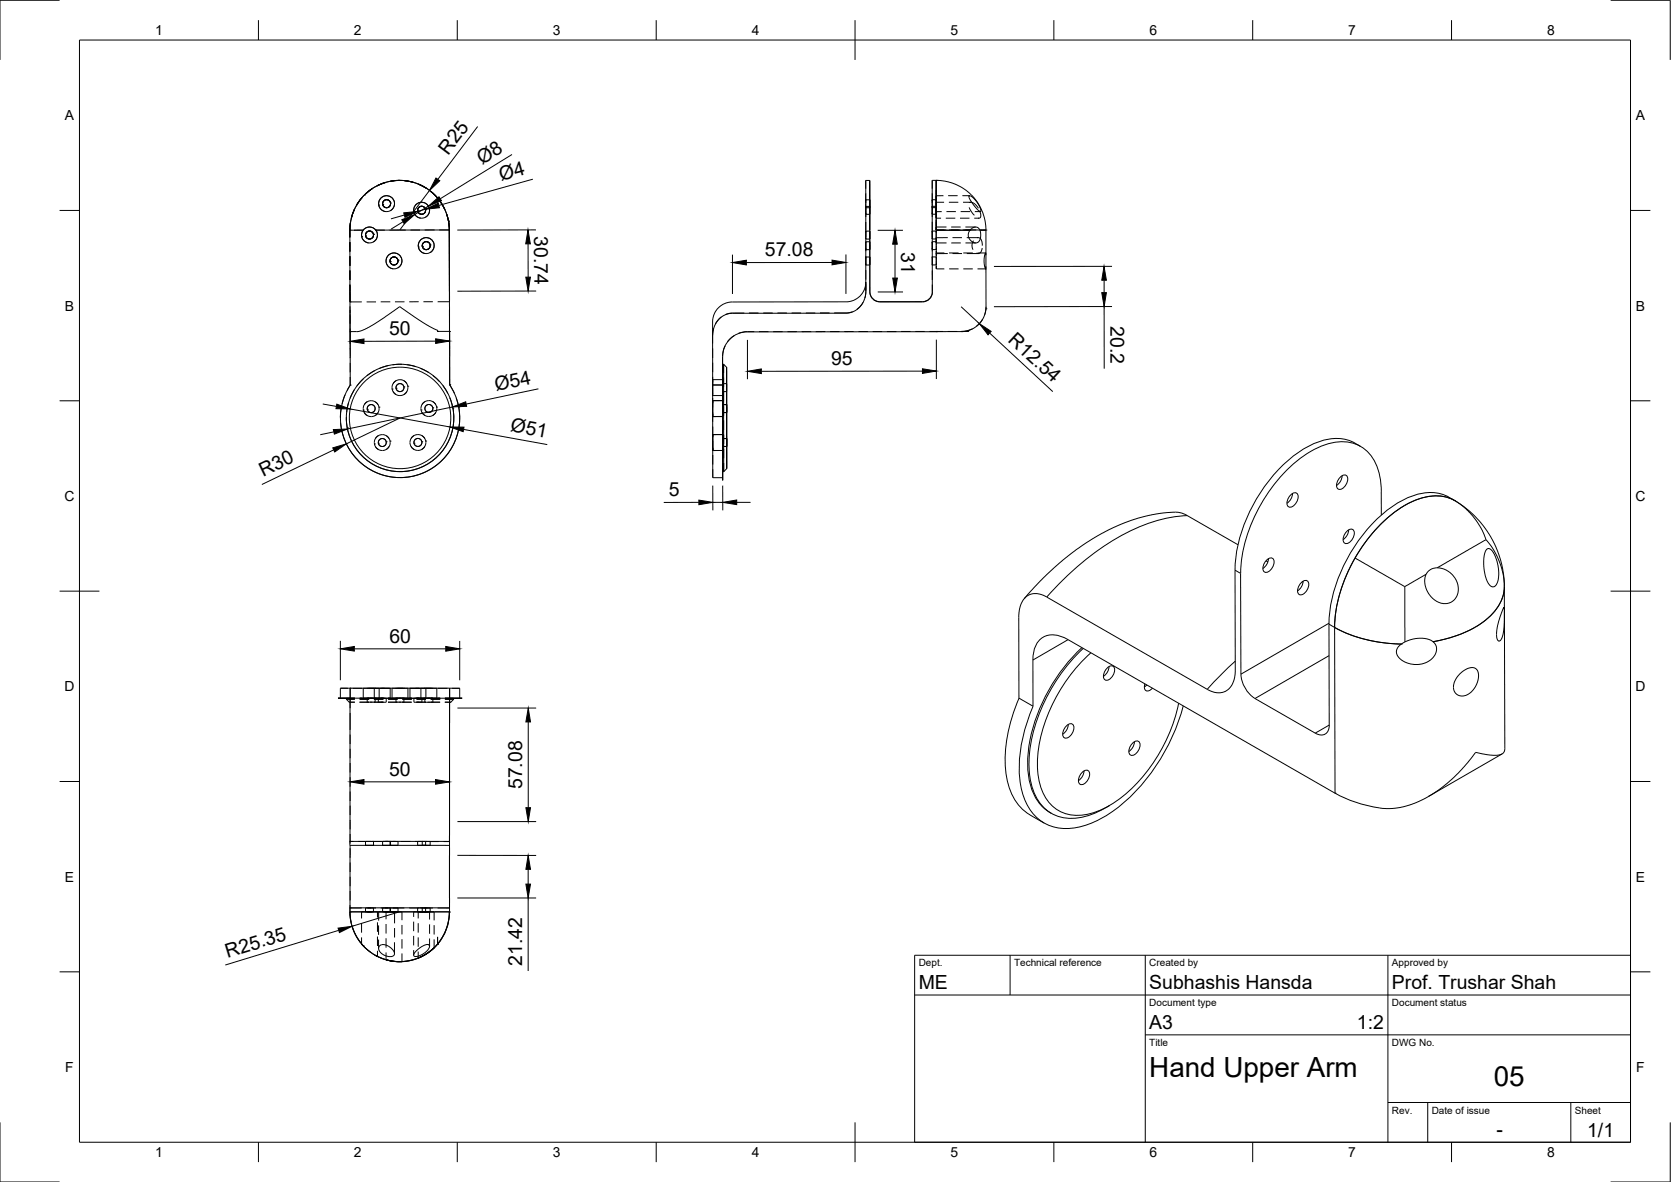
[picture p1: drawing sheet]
<svg xmlns="http://www.w3.org/2000/svg" width="420mm" height="297mm" viewBox="0 0 420 297" stroke-linecap="round" stroke-linejoin="round" font-family="sans-serif">
<!-- layer: Hidden -->
<g fill="none" stroke="#000" stroke-width=".25">
<path d="M88 57.9h.1M88 57.9v1.8M88.1 56l-.1 1.9M89.1 52.6l-.8 2.3M90.9 59.4l.5 1 1.3 .7M90.9 59.4h.1M91 49.6l-1.3 2M91 49.6l-1.3 1.9M91.1 49.6l-1.4 2M91.3 57.8l-2.3 .1M91.6 49h.1M91.9 59.3h.1"/>
<path d="M93.7 47.3l-1.8 1.5 1.8-1.5M93.9 58.9a1 1 0 0 1-.8 1.2 1 1 0 0 1-1.2-.8M93.9 58.9a1 1 0 0 1-.8 1.1 1 1 0 0 1-1.2-.8v.1M93.9 58.9h.1M94.5 57.8h2.3M94.8 46.7l2.2-.8zM94.9 58.7v.7l-.3 .7-.8 .7M94.9 58.7h.1M95.2 51.5l.5 1 1.3 .7M95.2 51.5h.1M96.2 51.4h.1M97.9 57.8h4.1"/>
<path d="M98.2 51a1 1 0 0 1-.8 1.2 1 1 0 0 1-1.2-.8M98.2 51h.1M99.2 50.8a2.04 2.04 0 0 1-1.1 2.2M100.5 45.3l-2.4 .3M103.2 57.8h2.4M104 53.2l.5 1 1.3 .6M104 45.9l-2.3-.5 2.3 .5M104 53.2h.1M105 53h.1M105.2 46.3l2.1 1.1M107 52.7a1 1 0 0 1-.8 1.1 1 1 0 0 1-1.2-.8M107 52.7h.1"/>
<path d="M108 52.5l-.1 1.1-.4 .6-.6 .4M108 52.5h.1M108.2 48l1.7 1.7M108.2 48.1l1.7 1.6zM109.3 57.8h-2.5M110.4 57.8h2.6M110.7 50.6l1.2 2.1M112.3 53.8l.5 1.8-.5-1.8M217.7 50.6v-.4v2v-.3h1M217.7 45.3v2.1M217.7 48.6v2.4M217.7 52.2h1"/>
<path d="M217.7 50.2h1M217.7 52.2v-.3v2v-.4M217.7 58.4v-.3v2v-.4M217.7 52.2v2.4M217.7 55.8v3.7M217.7 53.9h1M218.7 58.1h-1M234.4 50.5v-.3v2v-.4h1v.4v-1M234.4 58.4v-.3v2v-.4M234.4 52.2v-.4v2v-.3M234.4 45.3v2.1M234.4 48.6v2.4"/>
<path d="M234.4 52.2v2.3M234.4 55.7v3.9M234.4 52.2h1M234.4 50.2h1M234.4 58.1h1M234.4 53.8h1M235.4 52.2v-.4v1M235.4 52.8v1v-.3M235.4 51.5v-.7v2M235.4 52.8v2v-.6M235.4 58.4v-.3v1M235.4 59.1v1v-.4h2.9"/>
<path d="M235.4 57.7v-.6v2M235.4 59.1v2v-.7M235.4 49v2.2M235.4 49.9v-.7v2M235.4 51.2v2v-.7M235.4 55.3v2.5M235.4 51.7v2.4M235.4 45.3v1.3M235.4 47.7v1.3M235.4 49v2M235.4 52.2v2.4M235.4 55.8v2"/>
<path d="M235.4 46.4v2.6M235.4 50.8h2M235.4 54.8h1.2M235.4 57.1h2.6M235.4 57.8h2M235.4 57.8h2.5M236.8 53.2h-1.4M237.2 49.2h-1.8M237.8 54.8h2.4M238 53.2h2.3M238.4 49.2h2.4M238.6 50.8h2.4"/>
<path d="M238.6 57.8h2.4M239.1 57.8h2.4M239.2 57.1h2.4M239.5 59.7h2.4M241.4 54.8h2.4M241.6 53.2h2.3M242 49.2h1.8M242.1 50.8h2.1M242.2 57.8h2M242.7 57.8h1.5M242.7 57.1h2.6M243.1 59.7h2.9"/>
<path d="M243.7 52.1l.5 1.1 .8 .9M243.8 51l.5-.2 .5 .3 1.2 1.3M244.2 57.8h1.3M244.2 57.8h2.6M245 54.8h1.2M245.1 53.2h1.4M245.7 59.8l.4-.1 .5 .4 .4 1.6M246.3 52.9l.3 1.2a.52 .52 0 0 1-.1 .6 .52 .52 0 0 1-.5 .1M246.7 57.8h1.2M88 60.8v2.4M88 60.8v2.5M88 73.3v2.6"/>
<path d="M88 64.4v2.4M88 68v2.4M88 71.6v1.7M88 71.5v1.9M88 75.9h.1M88 73.4v2.5M88 77v1.7M88 73.4v2.4M88 78.7h.1M88 75.9h3M88 79v2.4M92.2 75.9h2.4"/>
<path d="M95.7 75.8h2.4M97.1 65.9l.5 1 .6 .5 .6 .1M97.1 65.9h.1M98.1 65.8h.1M99.3 75.8h2.4M100.1 65.4a1 1 0 0 1-.8 1.2 1 1 0 0 1-1.2-.8M100.1 65.4h.1M101 65.2v.7l-.2 .7-.8 .7M105.2 62.1l.5 1 .6 .4 .6 .2M105.2 62.1h.1M105.3 75.8h-2.4M106.2 61.9h.1"/>
<path d="M106.5 75.8h2.3M108.1 61.5a1 1 0 0 1-.8 1.2 1 1 0 0 1-1.1-.8M108.1 61.5v.1M108.2 61.6a1 1 0 0 1-.8 1.1 1 1 0 0 1-1.2-.8M108.2 61.6h.1M109.1 61.4l-.1 1-.4 .7-.5 .4M109.1 61.3v.1M110 75.8h3M181.4 79.6l-.9 .8-.6 1.1M187.1 78.7h-3.3l-1.4 .3M188.3 78.7h2.4M191.9 78.7h2.4"/>
<path d="M195.5 78.7h2.3M199.1 78.7h2.3M202.6 78.7h2.4M206.2 78.6h2.4M214.4 78.3l-1.4 .3h-3.2M217 76l-.8 1.1-.8 .7M217.7 61.1v-.3v1.9v-.3M217.7 64.9v-.3v2v-.3M217.7 71v2M217.7 60.7v2.4M217.7 64.3v2.4M217.7 67.9v2.4"/>
<path d="M217.7 62.7h1M217.7 60.8h1M217.7 66.6h1M217.7 64.6h1M217.7 60.1h1M217.7 71.5v2.2l-.2 1.2M234.4 61.1v-.4v2v-.3M234.4 60.8v2.4M234.4 62.7h1M234.4 60.7h1M234.4 60.1h1M234.4 64.9v-.3v2v-.4"/>
<path d="M234.4 64.4v2.3M234.4 67.9v2.4M234.4 71.5v2.1M234.4 66.6h1M234.4 64.6h1M235.4 61.1v-.4v1M235.4 61.7v1v-.3M235.4 60.4v-.7v2M235.4 61.7v2v-.6M235.4 64.9v-.3v1M235.4 65.6v1v-.4M235.4 64.2v-.6v2"/>
<path d="M235.4 65.6v2v-.7M235.4 63.6h2M235.4 67.6h2M235.4 61.1h2.6M238.3 63.7h-2.9M238.6 63.6h2.4M238.7 67.6h2.3M239.2 61.1h2.4M239.5 63.7h2.4M242.2 63.6h2.4M242.2 67.6h2.4M242.8 61.1h2.6"/>
<path d="M243.1 63.7h2.9M244.8 60.5l-.4 1.2 .3 1M245.8 63.6h2M245.8 67.6h2M247 62.3l-.5 1.2-.4 .2-.6-.1M247.9 77.6l-.3 1.5M86.8 99.2l-.8 2.3M88 82.6v3.8M88 87.6l.1 2.4M88.1 96.8h.1M88.1 96.8l-.8 1.3M88.1 91.2v2.4"/>
<path d="M88.1 94.7v2.1M89.1 98l-1.1 2.1M91.3 95.2l-1.6 1.8M94.2 93.1l-2 1.3M97.6 91.9l-2.3 .7M98.6 97.8h.1M98.8 96.4a2.01 2.01 0 0 1 3.5 0M98.8 98.4a1.99 1.99 0 0 0 3.5 0M99.6 95.7a2.01 2.01 0 0 0 0 3.5M99.6 97.6h.1M101.1 91.6l-2.4 .1M101.6 97.2a1 1 0 0 1-.8 1.2 1 1 0 0 1-1.2-.8"/>
<path d="M101.6 95.7l.7 .6 .3 1.1M101.6 97.2h.1M102.3 91.6l2.3 .5M102.5 97.1h.1M102.6 97.4l-.3 .9-.7 .9M105.7 92.6l2.1 1M108.8 94.3l1.8 1.7M110 83v.3M111.3 96.9l1.3 2M113.1 96.7h.1M113.1 96.7l1.2 2.2M113.1 100l.8 2.6"/>
<path d="M114.7 100l.6 2.3M179.2 96.1v-.7v4v-.7M179.2 96.7v2.2M179.2 87.6v2.3M179.2 91.1v2.4M179.2 94.7v2M179.2 96.7h2.5M179.2 99.4h2.5M179.2 95.4h2.5M179.4 82.6l-.2 1.2v2.6M181.7 96.7v-.3v1M181.7 96.7v1.7v-1"/>
<path d="M181.7 96.1v-.7v2M181.7 97.4v2v-.7M181.7 98.5v2.4M181.7 94.9v2.4M181.7 93.5v-2v2.2M181.7 99.3v2.4h1M181.7 94.7v2M181.7 98.4h1M181.9 98.5v2.4M181.9 94.9v2.4M181.9 91.5v2.2M182.3 86.9l-.6 2.2"/>
<path d="M182.7 96.4h-1M184.7 84.3l-1.8 1.6M189.7 83.3a8.7 8.7 0 0 0-4 .5M190.8 83.3h2.4M194.4 83.3h2.4M198 83.3h2.4M201.6 83.3h2.3M207.5 83.3h-2.4M208.7 83.3h2.4M212.3 83.3h2.4M215.9 83.3h2.3M219.4 83.3h2.4"/>
<path d="M223 83.3h2.4M226.6 83.3h2.3M230.1 83.3h2.4M233.7 83.3h1.7M235.4 83.3h1.7M235.4 83.3h.1M238.3 83.3h2.4M241.9 83.3h1.7M243.6 83l-1.9 .3h.7M243.6 83h.1M244.5 82.6l-.9 .4M247.1 80.2l-1.6 1.8"/>
<path d="M85.6 106.2l.2 1.6M85.8 102.6l-.2 2.4M87.1 104.8l.2 2.7M87.6 101.2l-.4 2.4M91.4 103.1h.1M91.6 101.7a1.99 1.99 0 0 1 3.5 0M91.6 103.7l.6 .6 1.1 .4M92.3 101a2.01 2.01 0 0 0 0 3.4M92.4 102.9h.1M94.1 111.2l.2 .9 .8 .9M94.1 111.6h.1M94.3 102.5a.99 .99 0 0 1-.8 1.2 .99 .99 0 0 1-1.1-.8"/>
<path d="M94.3 102.5h.1M94.3 101l.7 .6 .3 1.1M94.4 110.2a2.01 2.01 0 0 1 3.5 0M94.4 112.2a1.99 1.99 0 0 0 3.5 0M95.1 103.7l-.6 .6-1.2 .4M95.1 109.5l-.7 .6-.3 1.1M95.1 111.4h.1M95.3 102.3h.1M95.3 102.7l-.2 .9-.8 .8M97.1 111a1 1 0 0 1-.8 1.2 1 1 0 0 1-1.2-.8M97.1 111h.1M97.1 109.5a1.99 1.99 0 0 1 0 3.5"/>
<path d="M98.1 110.9h.1M103.1 111.6h.1M103.3 112.2a2 2 0 0 0 3.5 0M103.4 110.2a1.99 1.99 0 0 1 3.4 0M104.1 109.5a1.97 1.97 0 0 0 0 3.4M104.1 111.4h.1M105.8 102.7l.2 .9 .8 .8M105.9 103h.1M106.1 111a1 1 0 0 1-.8 1.2 1 1 0 0 1-1.2-.8M106.1 109.5a1.97 1.97 0 0 1 0 3.4M106.1 111h.1M106.1 103.6l.9 .9 .8 .2"/>
<path d="M106.8 100.9l-.6 .7-.4 1.1M106.8 102.8v.1M107 110.8h.1M107.8 100.7l-1 .2-.7 .8M107.8 100.7l1 .2 .8 .8M108.8 102.5a1 1 0 0 1-.8 1.1 1 1 0 0 1-1.2-.8M108.8 101a1.97 1.97 0 0 1 0 3.4M108.8 102.5h.1M109.6 103.6l-.9 .9-.9 .2M109.8 102.3h.1M179.2 109.9v-.7v4v-.6M179.2 101.4v-.7v4v-.7"/>
<path d="M179.2 101.3v-.6v4v-.7M179.2 103.6v2.4M179.2 100v2.4M179.2 104.7h2.5M179.2 117.9v2.1M179.2 114.3v2.4M179.2 110.8v2.3M179.2 107.2v2.4M179.2 109.2h2.5M181.7 102v-.3v1M181.7 102.7v1v-1M181.7 101.4v-.7v2"/>
<path d="M181.7 102.7v2v-.7M181.7 101.3v-.6v2M181.7 102.1v2.3M181.7 102.9v2.3M181.7 100.7h-2.5h2.5M181.7 104.7h-2.5M181.7 103.7h1M181.7 101.7h1M181.7 110.6v-.4v1M181.7 111.2v1v-.3M181.7 109.2v2zM181.7 111.2v2v-.6"/>
<path d="M181.7 110.5v-.3v1M181.7 116.3v2.2v-1.3M181.7 112.8v2.4M181.7 109.2v2.4M181.7 105.6v2.4M181.7 113.6v2.4M181.7 110v2.4M181.7 106.4v2.4M181.7 113.2h-2.5M181.7 109.2h-2.5M181.7 112.2h1M181.7 110.2h1"/>
<path d="M181.9 105.6v2.4M181.9 102.1v2.3M182 116.3v2.2M182 112.8v2.4M182 109.2v2.4M85.6 173h1.9M87.1 175.7h2.2M87.1 175.5h2.2h-2.2M88 172.9h.1M88 179.2v4.2M88 175.7h1.2M88 176.5h1.2"/>
<path d="M88 172.9l.1 2.6M88.1 175.4l-.1 2.6M88.1 175.5h1.1M88.1 175.4l2.9 .1M88.7 173h2.4M90.4 175.7h2.4M90.4 176.5h2.4M90.4 175.5h2.4M90.5 175.7h2.3M90.5 175.5h2.3zM92.2 175.5h2.4M92.2 173h2.4"/>
<path d="M92.6 175.5h2.7M92.7 173h2.6v2.5M93 175.5h1.3v1h-1.3M93.7 175.5h-1.4v1h1.4M94 175.7h2.4M94 176.5h2.4M94 173h-2.7v2.5h5.1M94 175.5h2.4zM95.4 173h2.7v2.5h-2.7M95.8 175.5h1.3v1h-1.3M95.8 175.5h2.4M95.8 173h2.4"/>
<path d="M96.5 175.5h-1.4v1h1.4M96.8 173h-2.7v2.5h2.7M97.6 175.7h2.3M97.6 176.5h2.3M97.6 175.5h2.3M97.6 175.7h2.4M97.6 175.5h2.4zM99.4 175.5h2.3M99.4 173h2.4M99.9 175.5h2.7M99.9 173h2.7v2.5M100.2 175.5h1.4v1h-1.4"/>
<path d="M100.9 175.5h-1.3v1h1.3M101.1 175.7h2.4M101.1 176.5h2.4M101.1 175.5h2.4M101.2 175.7h2.4M101.2 175.5h2.4zM101.3 173h-2.7v2.5h2.6M102.9 175.5h2.4M103 173h2.3M104.4 173h2.7v2.5h-2.7M104.7 175.7h2.4M104.7 175.5h2.4"/>
<path d="M104.7 175.5h1.4M104.8 175.7h2.3M104.8 175.5h2.3zM105.4 175.5h-1.3v1h1.3M105.8 173h-2.7v2.5h2.6M106.1 175.5v1M106.5 175.5h2.4M106.5 173h2.4M107.1 176.5h-2.4h1.4M107.2 173h2.6v2.5h-2.7M107.5 175.5h1.3v1h-1.3M108.2 175.5h-1.4v1h1.4"/>
<path d="M108.3 175.7h2.4M108.3 176.5h2.4M108.3 175.5h2.4M108.3 175.5h2.4zM108.5 173h-2.7v2.5h2.7M110.1 175.5h3h-1.3M110.1 173h2.4M111.8 175.7h1.3M111.8 176.5h1.3M111.9 175.5h2.2zM114.1 175.7h-2.2M115.6 173h-1.9"/>
<path d="M88 184.6v2.4M88 188.2v2.3M88 191.8v2.3M88 195.3v2.4M88 198.9v2.4M88 211.5h.1M88 211.5h.9M88 202.5v2.3M88 206v2.4M88 209.6v2.4M88 213.2v2.4M88 216.8v2.3"/>
<path d="M90.1 211.5h2.4M92.6 211.5h1.3v1M93.3 211.5h-1.4v1M93.7 211.5h2.3M96.9 211.4h1.3v1.1M97.2 211.5h2.4M97.5 211.4h-1.3v1.1M98.7 211.5h1.4v1M99.4 211.5h-1.3v1M100.8 211.5h2.4M104.4 211.5h2.4M105 211.5v1"/>
<path d="M105 211.5h1.4M105.7 211.5h1.3v1M106.8 211.5h1.4v1M107.5 211.5h-1.3v1M107.9 211.5h2.4M111.5 211.5h1.5M88 228.2h.1M88 228.2h3M88 229.2h.1M88 229.2l.3 2.6M88 227.5v1.7M88 220.3v2.4"/>
<path d="M88 223.9v2.4M88.6 233l.7 1.6 1.3 2.2M90.9 229.2v1.6M90.9 232v2.4M90.9 235.6v1.6M90.9 229.2h2.7M91.3 237.7l-.4-.5 .6 .7M91.4 237.7l1.8 1.6M92.2 228.2h2.4M92.2 229.2h2.7v1.4M92.6 228.2h1.3v1h-1.3M93.2 228.2h-1.3v1h1.3"/>
<path d="M94.1 240l1.1 .5M94.9 231.8v2.4M94.9 235.4v2.3M94.9 238.9v1.5M95.2 232.5v2.4M95.2 236.1v2.2M95.7 228.2h2.4M96.5 229.2h2.7v2.8M96.9 228.2h1.3v1h-1.3M97.1 229.2v1.8M97.1 232.2v2.4M97.1 235.8v2.4"/>
<path d="M97.1 239.4v1.8M97.1 229.2h2.7M97.5 228.2h-1.3v1h1.3M97.9 229.2h-2.7v2.2M98.4 229.2h2.7v2.1M98.7 228.2h1.4v1h-1.4M99.2 236.8v2.9M99.2 233.2v2.4M99.3 228.2h2.4M99.4 228.2h-1.3v1h1.3M101.1 232.4v2.4M101.1 236v2.4"/>
<path d="M101.1 239.6v2.1M102.9 228.2h2.4M104 231.6v2.4M104 235.2v2.4M104 238.8v1.2M105 228.2v1M105 229.2h1.4M105 228.2h1.4M105.2 232v2.4M105.2 235.6v2.3M105.2 239.1v1.7M105.3 229.2h2.7v1.9"/>
<path d="M105.7 228.2h1.3v1h-1.3M106.5 228.2h2.3M106.5 229.2h2.7v2.1M106.7 229.2h-2.7v1.2M106.8 228.2h1.4v1h-1.4M107.5 228.2h-1.3v1h1.3M107.8 229.2h-2.6v1.6M108 232.3v2.4M108 235.8v2M109.2 232.5v2.4M109.2 236.1v2.1M110 235.4v1.9z"/>
<path d="M110 228.2h3M94.5 240.1l.4 .3z"/>
</g>
<!-- layer: Visible -->
<g fill="none" stroke="#000" stroke-width=".25">
<path d="M91.3 57.8l.6-.5 .9-.2 1 .2 .7 .5M91.3 57.8l-.4 1 .2 1.1 .7 .8 1 .4 1.2-.4 .7-.8 .2-.9-.4-1.2M93.9 58.9a1.01 1.01 0 0 0-1.2-.8 1.01 1.01 0 0 0-.8 1.1 1.01 1.01 0 0 1 .8-1.1 1.01 1.01 0 0 1 1.2 .8 1.01 1.01 0 0 0-1.2-.8 1.01 1.01 0 0 0-.8 1.1M94.5 57.8h.1M94.9 58.7a2 2 0 0 0-2.4-1.6 2 2 0 0 0-1.6 2.3M96.4 50.6a1 1 0 0 1 1-.4 1 1 0 0 1 .8 .8 1.01 1.01 0 0 0-1.2-.8 1.01 1.01 0 0 0-.8 1.2zM99.2 50.8a2 2 0 0 0-2.4-1.6 2 2 0 0 0-1.6 2.3M100.4 45.3l-2.4 .3a12.5 12.5 0 0 0-10 12.3v25.5M100.4 45.3l2.2 .2 2 .5a12.5 12.5 0 0 1 4.7 3M100.5 45.3a12.5 12.5 0 0 0-12.5 12.6l3.3-.1M100.5 45.3a12.5 12.5 0 0 1 8.8 3.7M107 52.6a1 1 0 0 0-1.2-.8 1 1 0 0 0-.8 1.2 1.01 1.01 0 0 1 .9-1.1 1.01 1.01 0 0 1 1.1 .8 1.01 1.01 0 0 0-1.1-.8 1.01 1.01 0 0 0-.9 1.1"/>
<path d="M108 52.5a2 2 0 0 0-2.3-1.6 2 2 0 0 0-1.7 2.3M109.3 49l1.5 1.9a12.4 12.4 0 0 1 2.2 6.9M109.3 49a12.5 12.5 0 0 1 3.7 8.8M112.8 55.6h.1M112.8 55.6l.2 2.2M113 57.8v15.5M113 57.8h-18.5M218.7 45.3h-1v28.6l-.7 2.1-1.1 1.5-1.3 .8-1.8 .4-29.4 .1-1.6 .6-1.5 1.4-.9 1.8-.2 1.8M218.7 57.9v-12.6v28.1a2.51 2.51 0 0 0 2.5 2.5h10.7a2.51 2.51 0 0 0 2.5-2.5M218.7 51.8v2.1zM218.7 58.1v2zM218.7 50.2v2z"/>
<path d="M235.4 49v8.9M235.4 45.3v3.7M235.4 45.3h.1M235.4 45.3h-1v28M235.4 45.3l2 .2a12.5 12.5 0 0 1 10.5 12.3M243.6 49.3l.7 .1 1.1 1.1 1 1.5 .2 .8v.4l-.5-.2-1.2-1.4-1.1-1.6zM243.9 57.8l-8.5 .1M243.9 57.8l.7-.6 .6-.1 .7 .1 .5 .6M243.9 57.8h.1M243.9 57.8l-.4 .9 .1 1 .6 .9 1 .5 .8-.3 .4-.6 .2-1.5-.2-.9M246.4 57.8h.1M247.9 57.8h-1.5"/>
<path d="M247.9 57.8h.1M247.9 57.8v6.3M98.2 65a1 1 0 0 1 1.1-.4 1 1 0 0 1 .8 .8 1.01 1.01 0 0 0-1.2-.8 1.01 1.01 0 0 0-.8 1.2zM101 65.2a2 2 0 0 0-2.3-1.6 2 2 0 0 0-1.6 2.3M108.2 61.5a1.01 1.01 0 0 0-1.2-.7 1.01 1.01 0 0 0-.8 1.1M109.1 61.4a2 2 0 0 0-2.3-1.6 2 2 0 0 0-1.6 2.3M113 73.3v2.5M113 73.2l.1 23.5M113 75.8h.1M217.7 71l-.4 1.9-.9 1.4-1.5 1-1.6 .5-29.4 .1-1.3 .2-1.1 .5-.8 .7-.8 .9-.4 1-.3 1.4v3.8M218.7 60.7v2zM218.7 64.6v2z"/>
<path d="M218.7 73.3a2.54 2.54 0 0 0 2.5 2.5h10.7a2.51 2.51 0 0 0 2.5-2.3M247.8 63.6v4l-.4-1.7 .1-1.4zM247.9 77.6h.1M247.9 67v10.1M247.9 77.1l-.2 1.7-.8 1.8-1.1 1.2-1.5 .9-2.2 .6h-6.7M247.9 77.1v.5M88 83.4h.1M88.1 83.4v13.4M101.6 97.2a1.01 1.01 0 0 0-1.2-.8 1.01 1.01 0 0 0-.8 1.2M110 83.3v-.3l-3.1-1.6-5.6-3.8a.86 .86 0 0 0-1.5 0l-5.4 3.7-2.2 1.2-1.9 .8h-2.3M110 83.3h.1M110 83.3h3"/>
<path d="M113 83.3h.1M113 83.3l.1 6.3M113.1 96.7a15 15 0 0 1-12.5 23.3 15 15 0 0 1-12.5-23.2M179.2 96.8v23.2M181.7 91.5v28.5v-23.2M181.7 91.5h.2M181.7 89.1v2.4M181.9 91.5l.1 27M181.9 91.5l.8 .8M182.7 96.4v2zM182.7 92.3v25.5zM187.9 83.4a6.3 6.3 0 0 0-6.2 6.2v7.2h-2.5v-12.4"/>
<path d="M235.4 83.4h.1M235.4 83.4h-47.5M243.6 83v.3h-1.2M85.8 107.7v.1M87.3 107.5h.1M94.3 102.5a1.01 1.01 0 0 0-1.1-.8 1.01 1.01 0 0 0-.9 1.2M97.1 111a1.01 1.01 0 0 0-1.2-.8 1.01 1.01 0 0 0-.8 1.2M106.1 111a1.01 1.01 0 0 0-1.2-.8 1.01 1.01 0 0 0-.8 1.2M108.8 102.5a1.01 1.01 0 0 0-1.1-.8 1.01 1.01 0 0 0-.9 1.1M113.9 102.6h.1M113.9 102.6a13.5 13.5 0 0 1-10.9 15.7 13.5 13.5 0 0 1-15.7-10.8M115.3 102.3h.1"/>
<path d="M115.3 102.3a15 15 0 0 1-12 17.5 15 15 0 0 1-17.5-12.1M182.7 101.7v2zM182.7 117.8l-.7 .7h-.3M182.7 110.2v2zM182.7 101.6v2.1zM337.1 119.8a1 1 0 0 1 1.4-.3 1 1 0 0 1 .3 1.3l-.3 1a1.62 1.62 0 0 1-2.2 1 2.4 2.4 0 0 1 .8-3zM337.5 119.5a3.1 3.1 0 0 1-1.5 2.5M340.7 111.4l1.4 .8M340.7 111.3a11.1 11.1 0 0 0-9.8-.1 33.6 33.6 0 0 0-15.5 15.2 36.2 36.2 0 0 0-4.9 16.9l.1 25.9-.3 1.5-.5 1.3-.6 .9-.9 .7-1 .4-1.1 .1-1-.2-1.4-.5-40.7-23.4-1.8-.7-1.4-.1-1.6 .6-1 1-.6 1.1-.5 2.1v21.4M179.2 120h2.5M295.6 128.7l1.1 .1 1.6 .6 13 7.5M295.6 128.7l-4.2 .4-5.2 1.1-4.7 1.7-5.3 2.6-5.4 3.5-4.5 3.6-4.7 4.3-4.1 4.5"/>
<path d="M324.6 124.3a1 1 0 0 1 1.4-.4 1 1 0 0 1 .4 1.4l-.4 .9a1.62 1.62 0 0 1-2.1 1.1 2.4 2.4 0 0 1 .7-3zM325 124a3.1 3.1 0 0 1-1.4 2.5M338.7 133.4a1 1 0 0 1 1.4-.3 1 1 0 0 1 .4 1.3l-.4 1a1.62 1.62 0 0 1-2.1 1 2.4 2.4 0 0 1 .7-3zM339.1 133.1a3.1 3.1 0 0 1-1.4 2.5M347.3 129.4a32.5 32.5 0 0 0-.7-11.1 9.4 9.4 0 0 0-12-6.9 28.4 28.4 0 0 0-14.7 11 38.2 38.2 0 0 0-7.9 21.7M365.7 125.8a10.9 10.9 0 0 0-11.1-1 33.6 33.6 0 0 0-15.6 15.2 36.2 36.2 0 0 0-4.8 16.9v25.3a2.16 2.16 0 0 1-1 2.3 2.16 2.16 0 0 1-2.5-.3l-15.1-8.7a7.9 7.9 0 0 1-3.6-6.1l-.1-25.3M365.7 125.8l2.3 1.5 2.5 2.6 1.8 2.7 1.3 3M365.7 125.8h.1M365.7 125.8l-2.4-1-3.1-.1-1.7 .2-2 .6-3.5 1.6-3.7 2.7-2.9 2.7-2.7 3.2-3 4.5M365.7 125.8l.5 .3a25.4 25.4 0 0 1 12 21.3M365.7 125.8a11.3 11.3 0 0 0-10.2 0 33.6 33.6 0 0 0-14.8 14.4M373.8 138l.4-.2 .4 .1 .9 .9 .6 1.3 .6 2 .2 1.7-.2 1.8-.5 1.4-.7 .5-.7-.2-.6-.8-.6-1.4-.4-1.8-.1-3.1 .4-1.6z"/>
<path d="M318.3 140.9l.5 .3M318.6 140.7a1 1 0 0 1 1.3-.4 1 1 0 0 1 .4 1.4l-.4 .9a1.62 1.62 0 0 1-2.1 1 2.4 2.4 0 0 1 .8-2.9zM318.9 140.4a3.1 3.1 0 0 1-1.4 2.5M327.3 146.3a1 1 0 0 1 1.4-.3 1 1 0 0 1 .3 1.3l-.3 1a1.62 1.62 0 0 1-2.2 1 2.4 2.4 0 0 1 .8-3zM327.4 146.2l.2 .1M327.7 146a3.1 3.1 0 0 1-1.5 2.5M335.6 157.7a35.5 35.5 0 0 0 16.8 4.2M335.6 157.7l2.9 1.4 4.5 1.5 5 1 4.3 .2M340.7 140.2l-2.1 4.2-1.8 5.1-1 4.7-.2 3.5M340.7 140.2a36.4 36.4 0 0 0-5.1 17.5M359 143.7l1.3-.9 1.4-.1a5.2 5.2 0 0 1 4.4 7.5l-.7 .8-1 .5-.7 .2-1.3-.1a5.5 5.5 0 0 1-3.5-7.7zM370.9 157.6l-4.5 2.1-3 .9-3.1 .7"/>
<path d="M370.9 157.6a32 32 0 0 1-10.6 3.7M378.1 152.7h.1l.1 .4-.2 5.3-.5 2-.3 .6-.4 .1-.6-.9 .1-1.9 .5-2.4zM378.2 147.4l.2 41.1-.5 .8-1.6 .5-2.5-.2-2.8-.5-3.1 3.8a29 29 0 0 1-16.1 10.1l-2.5 .2a28.4 28.4 0 0 1-13.6-3.9M378.2 147.4l-.4 2.6-.5 1.4-1.1 1.7-2.2 2.3-3.1 2.2M378.3 147.4a11 11 0 0 1-5.2 8.8l-2.2 1.4M85.6 173v2.5M87.1 175.7l.7 .8M87.9 176.5h.1zM88 175.7h-.9M88 175.4h-.9v.3M88 175.4h-2.4h1.5M88.1 172.9h-2.5"/>
<path d="M113.1 172.9h-25.1v38.5l25 .1v-5M113.1 172.9l-.1 56.3M113.1 172.9v.1M113.1 175.5h.1M113.1 176.5h.2zM113.1 175.4v6.3M113.1 175.7h1M113.1 173v2.5M113.1 172.9l2.5 .1v2.5M113.1 175.4l2.5 .1zM114.1 175.7l-.8 .8M114.1 175.5v.2"/>
<path d="M256.2 175.4l3.5 2.1M256.2 175.4a35 35 0 0 0-2.8 21.3 12.6 12.6 0 0 0 5.6 8.1l3.5 2M259.7 177.5v-11.6a5.9 5.9 0 0 1 3.4-6.2 6.6 6.6 0 0 1 5.4 1l67.2 38.6M272 162.7a43.1 43.1 0 0 0-13.6 28.6 15.8 15.8 0 0 0 3.8 11.5l2.2 1.6M272.4 162.9a43.5 43.5 0 0 0-13.6 27.2 17.2 17.2 0 0 0 3 12.1 10.2 10.2 0 0 0 11.3 2.9 24.9 24.9 0 0 0 5.9-2.7M274.3 164a41 41 0 0 0-13.4 26.4 15.5 15.5 0 0 0 3.3 11.7 9.8 9.8 0 0 0 10 2.3 29.3 29.3 0 0 0 15.2-11.8 41.9 41.9 0 0 0 7-15.9M278.5 167.8a1 1 0 0 1 1.4-.4 1 1 0 0 1 .3 1.4l-.3 .9a1.62 1.62 0 0 1-2.2 1.1 2.4 2.4 0 0 1 .8-3zM278.9 167.5a3.1 3.1 0 0 1-1.5 2.5M287.9 171.8l-.1 .5a.97 .97 0 0 0 .4 1.3 .97 .97 0 0 0 1.2-.3l.4-.4M288.4 172.1l-.7 .5M297.5 177.4a48.5 48.5 0 0 1-17.8 26.5 19.6 19.6 0 0 1-13.7 4.2 11.3 11.3 0 0 1-8.9-8.8 32.7 32.7 0 0 1 1.9-20l.8-1.8M352.3 161.8h.1"/>
<path d="M360.3 161.3l-1.4-.7-2.4-.2-2.5 .6-1.7 .8M360.3 161.3a2.94 2.94 0 0 1-.8 4.7l-1.4 .7-1.5 .3-1.9-.1-1.7-.6-1.2-1-.7-1.4 .2-.9 1-1.2M360.3 161.3h.1M366.9 169.5l1.3-1.1 1.6-.6 1.1 .1 .5 .5 .3 .6v1.8l-.7 1.8-1 1.2-1.4 .9-.7 .2-1.1-.1-.8-.5-.4-.7-.1-1.3 .2-.8zM268.2 182.3a1 1 0 0 1 1.4-.3 1 1 0 0 1 .4 1.3l-.4 1a1.62 1.62 0 0 1-2.1 1 2.4 2.4 0 0 1 .7-3zM268.6 182.1a3.1 3.1 0 0 1-1.4 2.4M272.2 194a1 1 0 0 1 1.4-.4 1 1 0 0 1 .3 1.4l-.3 .9a1.62 1.62 0 0 1-2.2 1.1 2.4 2.4 0 0 1 .8-3zM272.6 193.7a3.1 3.1 0 0 1-1.4 2.5M284.9 186.7a1 1 0 0 1 1.4-.4 1 1 0 0 1 .3 1.4l-.3 .9a1.62 1.62 0 0 1-2.2 1 2.4 2.4 0 0 1 .8-2.9zM285.2 186.4a3.1 3.1 0 0 1-1.4 2.5M335.7 199.3h.1M377.7 189.5l-18.5 10.6"/>
<path d="M88 211.5v1M88 212.4l25 .1v2.5M88 212.5v15.7M91.9 212.4h2zM96.2 212.4h2zM98.1 212.4h2zM105 212.4h2zM106.2 212.4h2zM88 229.2a12.6 12.6 0 0 0 3.3 8.5M88 229.2h24.8a1.6 1.6 0 0 1 .1 1.5l-.1 .6a12.7 12.7 0 0 1-3.5 6.7M88 228.2v1M91.3 237.7l1.5 1.3 1.7 1.1"/>
<path d="M91.3 237.7h.1M91.3 237.7a11.8 11.8 0 0 1-3.2-8.6h24.8a11.7 11.7 0 0 1-3.6 8.9M91.5 237.9l1.5 1.3 1.5 .9M95.4 237.7l1-.3 1.3 .4 1.3 1.2 .2 .5-.1 .6-.4 .2-.9 .1-1.6-.6-.9-1-.1-.7zM104.6 239l2.1-1.4 .9-.3 .4 .3-.2 .7-.7 .9-1.2 .8-1.3 .4a.51 .51 0 0 1-.6-.3 .51 .51 0 0 1 .3-.7zM109.3 238l-1.8 1.5a12.4 12.4 0 0 1-13 .6M109.3 238a12.5 12.5 0 0 1-14.8 2.1M110 237.3l-2 1.9-2.1 1.3-2.6 .9-2.8 .3M110 237.3h.1M113 229.2a12.5 12.5 0 0 1-3 8.1M113 229.2h.1M113 225.7v2.5l-25-.1"/>
<path d="M94.5 240.1h.1M95.1 240.5l2.4 .8 3 .4M97.1 241.2l1.7 .4 2.3 .1-2-.1zM100.5 241.7h.1M105.2 240.8l2-1.1 2-1.5-1.8 1.4z"/>
<circle cx="92.9" cy="59.1" r="1.01"/>
<circle cx="97.2" cy="51.2" r="2"/>
<circle cx="97.2" cy="51.2" r="1.01"/>
<circle cx="106" cy="52.8" r="1.01"/>
<circle cx="106" cy="52.8" r="2"/>
<circle cx="99.1" cy="65.6" r="1.01"/>
<circle cx="99.1" cy="65.6" r="2"/>
<circle cx="107.2" cy="61.7" r="2"/>
<circle cx="107.2" cy="61.7" r="1.01"/>
<circle cx="100.6" cy="97.4" r="1.01"/>
<circle cx="93.3" cy="102.7" r="1.01"/>
<circle cx="96.1" cy="111.2" r="1.01"/>
<circle cx="100.6" cy="105" r="12.8"/>
<circle cx="100.6" cy="105" r="13.5"/>
<circle cx="105.1" cy="111.2" r="1.01"/>
<circle cx="107.8" cy="102.7" r="1.01"/>
</g>
<!-- layer: Visible Narrow -->
<path d="M298.6 129.6a41.2 41.2 0 0 0-21.3 7.9 76.5 76.5 0 0 0-14.1 12.5M310.5 143.3l1.4 .8M334.2 156.9l1.4 .8 .1 41.6M334.2 156.6l-22.2 12.8M340.7 140.2l12.5 7.2M353.2 147.4l.1 13.9M358.6 144.3l-5.4 3.1M361.4 142.7l12.2-7.1 1.9 2.5 1.6 3.3 .9 3.3 .2 2.7M268.6 160.7l-8.9 5.2M310.6 166.2l-3.6 3.3-3.4 3.7M334.2 164.8l-18.6 10.7M334.2 182.2l-3.5 2" fill="none" stroke="#000" stroke-width=".25"/>
<!-- layer: Border -->
<g fill="none" stroke="#000" stroke-width=".25">
<path d="M15 .1h-15v15M20 10.1h390v276.9h-390zM65 5.1v5M115 5.1v5M165 5.1v5M215 5.1v10M265 5.1v5M315 5.1v5M365 5.1v5M405 .1h15v15M15 52.9h5M410 52.9h5"/>
<path d="M15 100.7h5M410 100.7h5M15 148.6h10M405 148.6h10M15 196.4h5M410 196.4h5M15 244.2h5M410 244.2h5M0 282.1v14.9h15M65 287v5M115 287v5M165 287v5"/>
<path d="M215 282.1v9.9M265 287v5M315 287v5M365 287v5M420 282.1v14.9h-15"/>
</g>
<!-- layer: TitleBlock -->
<path d="M230 240.1h180v46.9h-180zM230 250h180M254 240.1v9.9M288 240.1v46.9M349 240.1v46.9M288 260.1h122M349 277.1h61M359 277.1v9.9M395 277.1v9.9" fill="none" stroke="#000" stroke-width=".25"/>
<!-- layer: Dimensions -->
<g fill="none" stroke="#000" stroke-width=".25">
<path d="M120.1 31.8l-10 13.3M128.7 38.8l-18 11.2M101.3 55.7l-3 1.9M101.7 54l-3.4 1M107 52.6l-1.9 .5M107.7 51.8l-3.4 2.1M108 47.9l-7.5 10M134 45l-23.7 6.6M134.8 57.8h-19.8M220.7 57.9h6.3M88 77.9v9.9M113 77.8v9.9"/>
<path d="M132.8 61.3v8.3M134.8 73.1l-19.8 .1M184.2 64v9.9M209.2 66h-21.5M212.7 64v9.9M220.7 73.4h6.4M225 61.4v8.5M241.7 77.1l4.6 4.2M277.6 70.4v3.1M277.6 77v15.7M279.6 66.9l-29.7 .1M279.6 77l-29.7 .1"/>
<path d="M109.5 85.7l-18 .1M135.4 97.7l-18.2 3.8M187.9 85.4v9.9M231.9 93.3h-40.5M235.4 85.4v9.9M248.8 83.7l15.9 14.7M81.2 101.5l3.4 .6M83.9 113.1l-18.1 8.7M83.9 108.5l-3.4 .7M88 102.8l25.1 4.5M100.6 105l-13.5 6.6M113.8 102.3l-26.4 5.5"/>
<path d="M116.6 107.9l21 3.8M175.7 126.2l-8.8 .1M179.2 122v6.3M179.2 126.2h2.5M181.7 122v6.3M185.2 126.2h3.5M85.6 161v9.9M89.1 163.1h23M115 177.9h19.8M115.6 161.1v9.8M91.5 196.5h18M132.8 181.4v21.6"/>
<path d="M115 215h19.8M115 206.5h19.8M132.8 218.5v3.7M85.2 233.8l-28.6 8.7M100.6 229.1l-12.1 3.7M115 225.7h19.8M132.8 225.7v18.3"/>
</g>
<g fill="#000" stroke="#000" stroke-width=".25">
<path d="M101 55.2l3.3-1.3-2.7 2.3zM101.5 53.5l3.6-.4-3.3 1.5zM109.6 44.7l1 .7-2.6 2.5zM107 52.6l3.2-1.5 .3 1.1zM107.7 51.8l2.7-2.3 .6 .9zM132.8 57.8l.5 3.5h-1.1zM132.2 69.6h1.2l-.6 3.6zM184.2 66l3.5-.6v1.2zM209.2 65.4l3.5 .6-3.5 .6zM225 57.9l.6 3.5h-1.1zM224.5 69.9h1.1l-.6 3.5zM277.6 66.9l.6 3.5h-1.2z"/>
<path d="M277 73.5h1.2l-.6 3.5zM88 85.8l3.5-.6v1.1zM109.5 85.1l3.5 .6-3.5 .6zM187.9 93.3l3.5-.6v1.2zM231.9 92.7l3.5 .5-3.5 .6zM246.3 81.3l2.9 2-.8 .8zM83.7 112.6l3.4-1-2.9 2zM83.8 108l3.6-.2-3.3 1.3zM84.7 101.6l3.3 1.2-3.5-.1zM113.1 107.3h3.6l-.2 1.2zM113.8 102.3l3.3-1.3 .2 1.1zM175.7 125.7l3.5 .5-3.5 .6z"/>
<path d="M181.7 126.2l3.5-.5v1.1zM85.6 163.1l3.5-.6v1.1zM112.1 162.5l3.5 .6-3.5 .5zM88 196.5l3.5-.6v1.2zM109.5 195.9l3.5 .6-3.5 .6zM132.8 177.9l.6 3.5h-1.2zM132.2 203h1.2l-.6 3.5zM132.8 215l.6 3.5h-1.2zM85 233.2l3.5-.4-3.2 1.6zM132.2 222.2h1.2l-.6 3.5z"/>
</g>
<g font-size="7">
<text x="289" y="270.6">Hand Upper Arm</text>
<text x="375.6" y="272.9">05</text>
</g>
<g font-size="4.9">
<text x="112.7" y="39.1" transform="rotate(-53 112.7 39.1)">R25</text>
<text x="121.2" y="41.5" transform="rotate(-32 121.2 41.5)">Ø8</text>
<text x="126" y="45.6" transform="rotate(-16 126 45.6)">Ø4</text>
<text x="134.3" y="59.4" transform="rotate(90 134.3 59.4)">30.74</text>
<text x="192.3" y="64.4">57.08</text>
<text x="226.6" y="63.3" transform="rotate(90 226.6 63.3)">31</text>
<text x="279.2" y="81.9" transform="rotate(90 279.2 81.9)">20.2</text>
<text x="97.8" y="84.2">50</text>
<text x="253.3" y="85.7" transform="rotate(43 253.3 85.7)">R12.54</text>
<text x="209" y="91.7">95</text>
<text x="124.8" y="98.3" transform="rotate(-12 124.8 98.3)">Ø54</text>
<text x="128.2" y="108.4" transform="rotate(10 128.2 108.4)">Ø51</text>
<text x="66.2" y="119.9" transform="rotate(-26 66.2 119.9)">R30</text>
<text x="168.2" y="124.7">5</text>
<text x="97.9" y="161.5">60</text>
<text x="97.8" y="194.9">50</text>
<text x="131.3" y="198.3" transform="rotate(-90 131.3 198.3)">57.08</text>
<text x="57.2" y="240.7" transform="rotate(-17 57.2 240.7)">R25.35</text>
<text x="131.3" y="242.7" transform="rotate(-90 131.3 242.7)">21.42</text>
<text x="231" y="248.5">ME</text>
<text x="289" y="248.5">Subhashis Hansda</text>
<text x="350" y="248.5">Prof. Trushar Shah</text>
<text x="289" y="258.6">A3</text>
<text x="341.2" y="258.6">1:2</text>
<text x="376.3" y="285.5">-</text>
<text x="399.1" y="285.7">1/1</text>
</g>
<g font-size="3.5">
<text x="39" y="8.8">1</text>
<text x="89" y="8.8">2</text>
<text x="139" y="8.8">3</text>
<text x="189" y="8.8">4</text>
<text x="239" y="8.8">5</text>
<text x="289" y="8.8">6</text>
<text x="339" y="8.8">7</text>
<text x="389" y="8.8">8</text>
<text x="16.3" y="30.2">A</text>
<text x="411.3" y="30.2">A</text>
<text x="16.3" y="78">B</text>
<text x="411.3" y="78">B</text>
<text x="16.2" y="125.9">C</text>
<text x="411.2" y="125.9">C</text>
<text x="16.2" y="173.7">D</text>
<text x="411.2" y="173.7">D</text>
<text x="16.3" y="221.6">E</text>
<text x="411.3" y="221.6">E</text>
<text x="16.4" y="269.4">F</text>
<text x="411.4" y="269.4">F</text>
<text x="39" y="290.8">1</text>
<text x="89" y="290.8">2</text>
<text x="139" y="290.8">3</text>
<text x="189" y="290.8">4</text>
<text x="239" y="290.8">5</text>
<text x="289" y="290.8">6</text>
<text x="339" y="290.8">7</text>
<text x="389" y="290.8">8</text>
</g>
<g font-size="2.5">
<text x="231" y="242.9">Dept.</text>
<text x="255" y="242.9">Technical reference</text>
<text x="289" y="242.9">Created by</text>
<text x="350" y="242.9">Approved by</text>
<text x="289" y="252.8">Document type</text>
<text x="350" y="252.8">Document status</text>
<text x="289" y="262.9">Title</text>
<text x="350" y="262.9">DWG No.</text>
<text x="350" y="279.9">Rev.</text>
<text x="360" y="279.9">Date of issue</text>
<text x="396" y="279.9">Sheet</text>
</g>
</svg>
